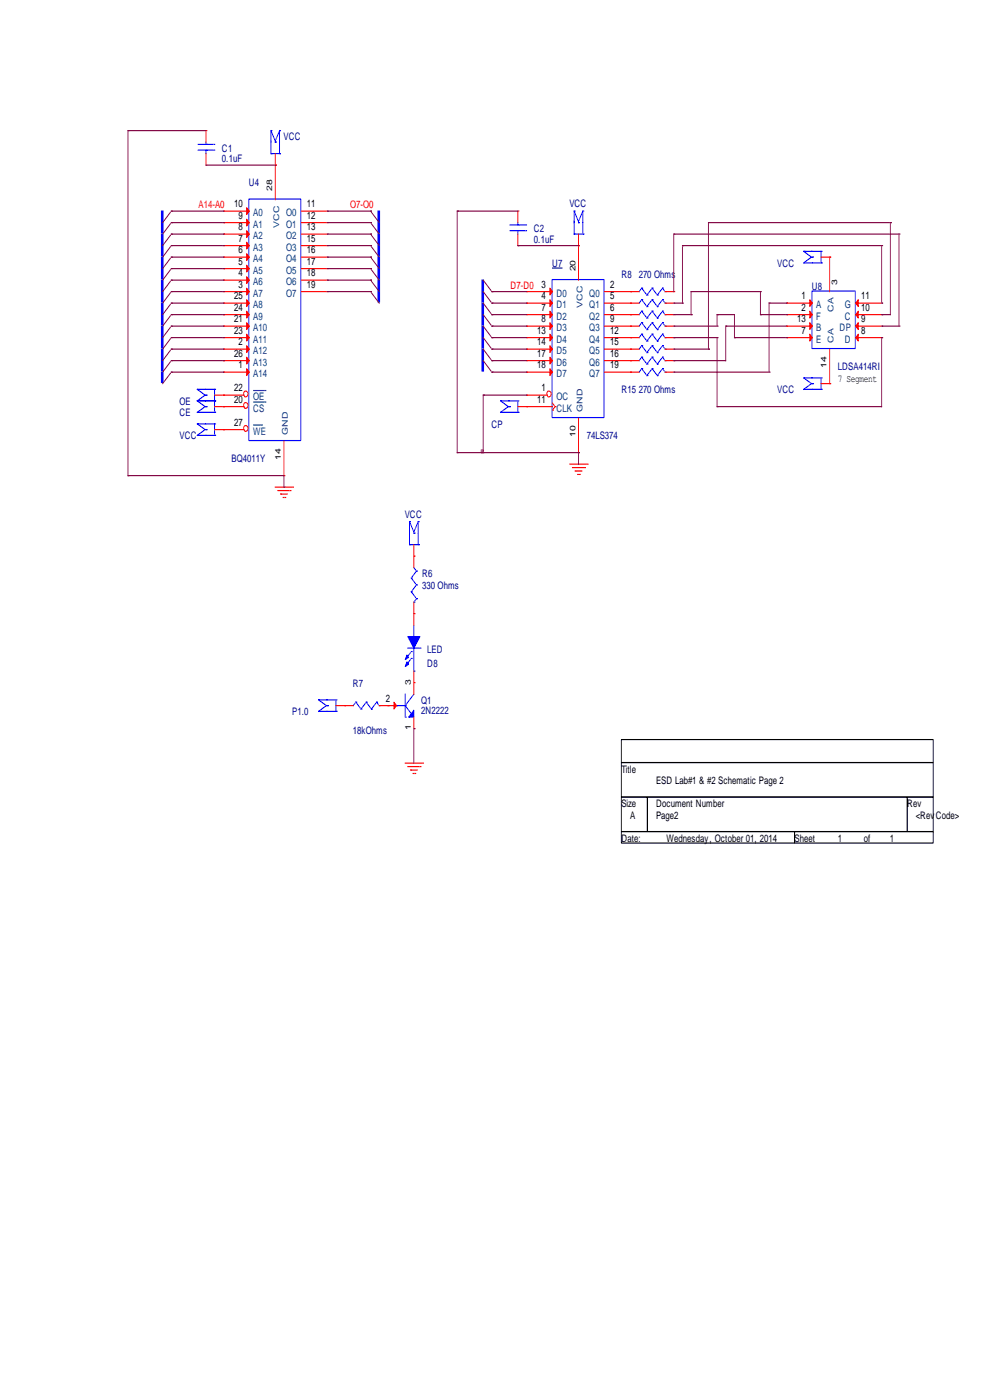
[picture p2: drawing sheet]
<svg xmlns="http://www.w3.org/2000/svg" width="210mm" height="297mm" viewBox="0 0 210 297" stroke-linecap="round" stroke-linejoin="round" font-family="sans-serif">
<path d="M131.8 156.9h66.1v4.9h-66.1zM131.8 161.8h66.1v7.3h-66.1zM131.8 169.1h5.5v7.3h-5.5zM131.8 176.4h36.7v2.5h-36.7zM137.3 169.1h55.1v7.3h-55.1zM168.5 176.4h29.4v2.5h-29.4zM192.4 169.1h5.5v7.3h-5.5z" fill="none" stroke="#000" stroke-width=".21"/>
<path d="M52.8 42.2h11v51.3h-11z" fill="none" stroke="#00f" stroke-width=".21"/>
<g fill="#f00" stroke="#f00" stroke-width=".21">
<path d="M52.3 44.1l.6 .7-.6 .7z"/>
<path d="M52.3 46.5l.6 .7-.6 .8z"/>
<path d="M52.3 48.9l.6 .8-.6 .7z"/>
<path d="M52.3 51.4l.6 .7-.6 .7z"/>
<path d="M52.3 53.8l.6 .7-.6 .8z"/>
<path d="M52.3 56.3l.6 .7-.6 .7z"/>
<path d="M52.3 58.7l.6 .7-.6 .8z"/>
<path d="M52.3 61.1l.6 .8-.6 .7z"/>
<path d="M52.3 63.6l.6 .7-.6 .7z"/>
<path d="M52.3 66l.6 .7-.6 .8z"/>
<path d="M52.3 68.5l.6 .7-.6 .7z"/>
<path d="M52.3 70.9l.6 .7-.6 .8z"/>
<path d="M52.3 73.3l.6 .8-.6 .7z"/>
<path d="M52.3 75.8l.6 .7-.6 .7z"/>
<path d="M52.3 78.2l.6 .7-.6 .8z"/>
</g>
<g fill="none" stroke="#f00" stroke-width=".21">
<path d="M47.4 44.8h.1M47.4 47.2h.1M47.4 49.7h.1M47.4 52.1h.1M47.4 54.5h.1M47.4 57h.1M47.4 59.4h.1M47.5 44.8h5.4M47.5 47.2h5.4M47.5 49.7h5.4M47.5 52.1h5.4M47.5 54.5h5.4"/>
<path d="M47.5 57h5.4M47.5 59.4h5.4M47.4 61.9h.1M47.4 64.3h.1M47.4 66.7h.1M47.4 69.2h.1M47.4 71.6h.1M47.4 74.1h.1M47.4 76.5h.1M47.4 78.9h.1M47.5 61.9h5.4M47.5 64.3h5.4"/>
<path d="M47.5 66.7h5.4M47.5 69.2h5.4M47.5 71.6h5.4M47.5 74.1h5.4M47.5 76.5h5.4M47.5 78.9h5.4"/>
</g>
<path d="M51.9 90.4a.56 .56 0 0 1 .7 .5 .56 .56 0 0 1-.7 .5 .81 .81 0 0 1 0-1z" fill-rule="evenodd" fill="#fff" stroke="#f00" stroke-width=".21"/>
<g fill="none" stroke="#f00" stroke-width=".21">
<path d="M58.4 35h.1M58.4 35.3v7M63.9 44.8h5.3M63.9 47.2h5.3M63.9 49.7h5.3M63.9 52.1h5.3M63.9 54.5h5.3M63.9 57h5.3M63.9 59.4h5.3M69.4 44.8h.1M69.4 47.2h.1M69.4 49.7h.1"/>
<path d="M69.4 52.1h.1M69.4 54.5h.1M69.4 57h.1M69.4 59.4h.1M63.9 61.9h5.3M69.4 61.9h.1M47.4 91.1h.1M47.5 91.1h4.3M60.2 93.6v7.1M60.2 100.9h.1"/>
</g>
<path d="M53.8 90.2h1.5M55.4 90.2h.1" fill="none" stroke="#004080" stroke-width=".21"/>
<path d="M51.9 85.5a.56 .56 0 0 1 .7 .5 .56 .56 0 0 1-.7 .5 .81 .81 0 0 1 0-1z" fill-rule="evenodd" fill="#fff" stroke="#f00" stroke-width=".21"/>
<path d="M47.4 86.3h.1M47.5 86.3h4.3" fill="none" stroke="#f00" stroke-width=".21"/>
<path d="M53.8 85.3h2.2M56.2 85.3h.1" fill="none" stroke="#004080" stroke-width=".21"/>
<path d="M51.9 83a.56 .56 0 0 1 .7 .6 .56 .56 0 0 1-.7 .5 .81 .81 0 0 1 0-1.1z" fill-rule="evenodd" fill="#fff" stroke="#f00" stroke-width=".21"/>
<g fill="none" stroke="#f00" stroke-width=".21">
<path d="M58.4 35h.1M58.4 32.6v2.2M111.7 61.9h.1M111.7 64.3h.1M111.7 66.7h.1M111.7 69.2h.1M111.7 71.6h.1M111.7 74.1h.1M111.7 76.5h.1M111.7 78.9h.1M111.8 61.9h5.4M111.8 64.3h5.4"/>
<path d="M111.8 66.7h5.4M111.8 69.2h5.4M111.8 71.6h5.4M111.8 74.1h5.4M111.8 76.5h5.4M111.8 78.9h5.4M45.5 83.8h1.7M45.5 86.3h1.7M45.5 91.1h1.7M47.4 83.8h.1M47.4 86.3h.1M47.4 91.1h.1"/>
<path d="M47.5 83.8h4.3M58.4 103.3h3.5M58.9 104.1h2.4M59.5 104.8h.1M59.7 104.8h1.3M60 105.5h.2M60.4 105.5h.1M61.5 104.1h.1M62.1 103.3h.1"/>
</g>
<path d="M53.8 82.8h2.2M56.2 82.8h.1" fill="none" stroke="#004080" stroke-width=".21"/>
<g fill="none" stroke="#00f" stroke-width=".21">
<path d="M57.5 27.7h.1M57.5 32.6h.1M57.5 28v4.3M57.5 32.6h1.6M57.5 27.7l.9 2.2 .9-2.2M58.4 30.1h.1M59.3 27.7h.1M59.3 32.6h.1M59.3 28v4.3M117.1 59.3h11v29.3h-11zM41.8 85h.1M41.8 87.5h.1"/>
<path d="M41.8 82.6h.1M41.8 89.9h.1M41.8 92.4h.1M41.8 85l1.7 1.3-1.7 1.2M41.8 82.6l1.7 1.2-1.7 1.2M41.8 89.9l1.7 1.2-1.7 1.3M42 85h3.3M42 87.5h3.3M42 82.6h3.3M42 89.9h3.3M42 92.4h3.3M43.7 86.3h.1"/>
<path d="M43.7 83.8h.1M43.7 91.1h.1M45.5 85h.1M45.5 87.5h.1M45.5 82.6h.1M45.5 89.9h.1M45.5 92.4h.1M45.5 82.6v2.2M45.5 85v2.2M45.5 89.9v2.2"/>
</g>
<path d="M117.1 56.9h2.2" fill="none" stroke="#000080" stroke-width=".21"/>
<g fill="#f00" stroke="#f00" stroke-width=".21">
<path d="M116.6 61.1l.6 .8-.6 .7z"/>
<path d="M116.6 63.6l.6 .7-.6 .7z"/>
<path d="M116.6 66l.6 .7-.6 .8z"/>
<path d="M116.6 68.5l.6 .7-.6 .7z"/>
<path d="M116.6 70.9l.6 .7-.6 .8z"/>
<path d="M116.6 73.3l.6 .8-.6 .7z"/>
<path d="M116.6 75.8l.6 .7-.6 .7z"/>
<path d="M116.6 78.2l.6 .7-.6 .8z"/>
</g>
<path d="M116.2 83a.56 .56 0 0 1 .7 .6 .56 .56 0 0 1-.7 .5 .81 .81 0 0 1 0-1.1z" fill-rule="evenodd" fill="#fff" stroke="#f00" stroke-width=".21"/>
<g fill="none" stroke="#f00" stroke-width=".21">
<path d="M43.7 27.7h.1M43.7 35h.1M43.7 28v2.1M43.7 32.6v2.2M109.8 44.8h.1M109.8 52.1h.1M109.8 45v2.2M109.8 49.7v2.2M122.7 52.1h.1M122.7 49.7v2.2M122.7 52.3v7.1M174.1 54.5h1.7"/>
<path d="M176 54.5h.1M176 54.8v7.1M128.2 61.9h5.3M128.2 64.3h5.3M128.2 66.7h5.3M128.2 69.2h5.3M128.2 71.6h5.3M128.2 74.1h5.3M128.2 76.5h5.3M128.2 78.9h5.3M133.7 61.9h.1M133.7 64.3h.1"/>
<path d="M133.7 66.7h.1M133.7 69.2h.1M133.7 71.6h.1M133.7 74.1h.1M133.7 76.5h.1M133.7 78.9h.1M133.9 61.9h1.7M133.9 64.3h1.7M133.9 66.7h1.7M133.9 69.2h1.7M133.9 71.6h1.7M133.9 74.1h1.7"/>
<path d="M133.9 76.5h1.7M133.9 78.9h1.7M141.1 61.9h1.6M141.1 64.3h1.6M141.1 66.7h1.6M141.1 69.2h1.6M141.1 71.6h1.6M141.1 74.1h1.6M141.1 76.5h1.6M141.1 78.9h1.6M142.9 61.9h.1M142.9 64.3h.1"/>
<path d="M142.9 66.7h.1M142.9 69.2h.1M142.9 71.6h.1M142.9 74.1h.1M142.9 76.5h.1M142.9 78.9h.1M166.8 64.3h.1M166.8 66.7h.1M166.8 69.2h.1M166.8 71.6h.1M167 64.3h5.3M167 66.7h5.3"/>
<path d="M167 69.2h5.3M167 71.6h5.3M176 74.1v7M181.5 64.3h5.3M181.5 66.7h5.3M181.5 69.2h5.3M181.5 71.6h5.3M187 71.6h.1M187 69.2h.1M187 66.7h.1M187 64.3h.1M109.8 86.3h1.7"/>
<path d="M111.7 83.8h.1M111.7 86.3h.1M111.8 83.8h4.3M111.8 86.3h5.4M117.2 87h.1M117.2 85.5l.3 .5M117.7 86.3h.1M117.7 86.3l-.3 .5M120.9 98.5h3.4M121.4 99.2h2.4M122 99.9h.1M122.1 99.9h1.3"/>
<path d="M122.7 96h.1M122.7 88.7v7.1M124 99.2h.1M124.5 98.5h.1M174.1 81.4h1.7M176 81.4h.1M87.8 118h.1M87.8 115.5v2.2M87.8 118.2v2.2M122.5 100.7h.2M122.9 100.7h.1M87.8 130.2h.1"/>
<path d="M87.8 127.7v2.2M87.8 130.4v2.2M71.2 149.7h1.7M73.1 149.7h.1M73.3 149.7h1.6M80.4 149.7h1.7M82.3 149.7h.1M82.5 149.7h1.6M87.8 144.8h.1M87.8 154.6h.1M87.8 142.4v2.2M87.8 145.1v2.2"/>
<path d="M87.8 152.1v2.2M85.9 161.9h3.5M86.5 162.6h2.4M87 163.4h.1M87.2 163.4h1.3M87.6 164.1h.2M88 164.1h.1M89.1 162.6h.1M89.6 161.9h.1"/>
</g>
<path d="M34.4 44.7v36.6M80.3 44.7v19.5M102.4 59.3v19.5" fill="none" stroke="#00f" stroke-width=".63" stroke-linecap="butt"/>
<g fill="none" stroke="#800040" stroke-width=".21">
<path d="M27.1 27.7h.1M27.1 27.7v73M27.3 27.7h16.4M43.7 35h14.5M58.4 35h.1M36.1 57.2l-1.6 2.2M36.1 54.8l-1.6 2.2M36.1 52.3l-1.6 2.2M36.1 49.9l-1.6 2.2M36.1 47.5l-1.6 2.2M36.1 45l-1.6 2.2M36.1 59.7l-1.6 2.2"/>
<path d="M36.3 57h.1M36.3 54.5h.1M36.3 52.1h.1M36.3 49.7h.1M36.3 47.2h.1M36.3 44.8h.1M36.3 59.4h.1M36.3 59.4h10.9M36.3 57h10.9M36.3 54.5h10.9M36.3 52.1h10.9M36.3 49.7h10.9"/>
<path d="M36.3 47.2h10.9M36.3 44.8h10.9M47.4 59.4h.1M47.4 57h.1M47.4 54.5h.1M47.4 52.1h.1M47.4 49.7h.1M47.4 47.2h.1M47.4 44.8h.1M69.4 59.4h9M69.4 57h9M69.4 54.5h9"/>
<path d="M69.4 52.1h9M69.4 49.7h9M69.4 47.2h9M69.4 44.8h9M78.6 47.2h.1M78.6 44.8h.1M78.6 59.4h.1M78.6 57h.1M78.6 54.5h.1M78.6 52.1h.1M78.6 49.7h.1M78.8 59.7l1.6 2.2"/>
<path d="M78.8 57.2l1.6 2.2M78.8 54.8l1.6 2.2M78.8 52.3l1.6 2.2M78.8 49.9l1.6 2.2M78.8 47.5l1.6 2.2M78.8 45l1.6 2.2M97 44.8h.1M97 45v51M97.1 44.8h12.7M102.5 59.4l1.6 2.2M109.8 52.1h.1M110 52.1h12.7"/>
<path d="M142.9 49.7h.1M142.9 49.7h47.6M142.9 49.9v12M144.7 52.1h.1M144.7 52.1h42.1M144.7 52.3v12M187 52.1h.1M187 52.1v12M188.7 47.2h-38.5v26.6M188.8 47.2h.1M188.8 47.5v19.2h-1.6M190.7 49.7h.1"/>
<path d="M190.7 49.7v19.2M36.1 76.8l-1.6 2.1M36.1 74.3l-1.6 2.2M36.1 71.9l-1.6 2.2M36.1 69.4l-1.6 2.2M36.1 67l-1.6 2.2M36.1 64.6l-1.6 2.1M36.1 62.1l-1.6 2.2M36.1 79.2l-1.6 2.2M36.3 76.5h.1M36.3 74.1h.1M36.3 71.6h.1"/>
<path d="M36.3 69.2h.1M36.3 66.7h.1M36.3 64.3h.1M36.3 61.9h.1M36.3 78.9h.1M36.3 78.9h10.9M36.3 76.5h10.9M36.3 74.1h10.9M36.3 71.6h10.9M36.3 69.2h10.9M36.3 66.7h10.9M36.3 64.3h10.9"/>
<path d="M36.3 61.9h10.9M47.4 78.9h.1M47.4 76.5h.1M47.4 74.1h.1M47.4 71.6h.1M47.4 69.2h.1M47.4 66.7h.1M47.4 64.3h.1M47.4 61.9h.1M69.4 61.9h9M78.6 61.9h.1M78.8 62.1l1.6 2.2"/>
<path d="M102.5 74.1l1.6 2.2M102.5 71.6l1.6 2.2M102.5 69.2l1.6 2.2M102.5 66.7l1.6 2.2M102.5 64.3l1.6 2.2M102.5 61.9l1.6 2.2M102.5 76.5l1.6 2.2M104.3 61.9h.1M104.3 78.9h.1M104.3 76.5h.1M104.3 74.1h.1M104.3 71.6h.1"/>
<path d="M104.3 69.2h.1M104.3 66.7h.1M104.3 64.3h.1M104.5 78.9h7.2M104.5 76.5h7.2M104.5 74.1h7.2M104.5 71.6h7.2M104.5 69.2h7.2M104.5 66.7h7.2M104.5 64.3h7.2M104.5 61.9h7.2M142.9 76.5h.1"/>
<path d="M142.9 71.6h.1M142.9 78.9h20M142.9 74.1h7.2M142.9 69.2h9M142.9 66.7h3.5M142.9 64.3h1.7M143.1 71.6h9M144.7 64.3h.1M146.6 66.7h.1M150.2 74.1h.1M152.1 71.6h.1M152.1 66.7h.1"/>
<path d="M152.1 69.2h.1M152.1 67v2.2M152.1 71.9v14.4M152.3 66.7h3.5v4.7M153.9 69.2h.1M153.9 69.4v7.1h-10.8M154.1 69.2h12.7M155.8 71.6h.1M155.8 71.6h10.8M161.1 61.9h-14.5v4.6M161.3 66.7h.1M161.3 61.9h.1"/>
<path d="M161.3 66.7h5.3M161.3 61.9v4.6M163.1 78.9h.1M163.1 64.3h.1M163.1 64.3h3.5M163.1 64.6v14.3M166.8 64.3h.1M166.8 71.6h.1M166.8 66.7h.1M187 66.7h.1M187 71.6h.1M187 64.3h.1"/>
<path d="M187 69.2h.1M187 71.9v14.4h-34.7M187.2 69.2h3.5M190.7 69.2h.1M97 96h.1M97.1 96h5.4M102.5 83.8h.1M102.5 96h.1M102.5 84.1v11.9M102.7 83.8h9M102.7 96h20M122.7 96h.1"/>
<path d="M122.7 96.3v2.2M152.1 86.3h.1M27.1 100.9h.1M27.3 100.9h32.9v2.2M60.2 103.3h.1M87.8 154.6h.1M87.8 154.8v7.1"/>
</g>
<g fill="none" stroke="#00f" stroke-width=".21">
<path d="M42 31.9h3.2M42 30.6h3.2M43.7 30.6h.1M43.7 31.9h.1M43.7 30.1v.3M43.7 32.1v.5M45.3 31.9h.1M45.3 30.6h.1M108.2 48.9h3.1M108.2 47.7h3.1M109.8 47.7h.1M109.8 48.9h.1"/>
<path d="M109.8 47.2v.3M109.8 49.2v.5M111.5 48.9h.1M111.5 47.7h.1M121.8 44.8h.1M121.8 49.7h.1M121.8 45v4.4M121.8 49.7h1.6M121.8 44.8l.9 2.2 .9-2.2M122.7 47.2h.1M123.6 44.8h.1M123.6 49.7h.1"/>
<path d="M123.6 45v4.4M170.5 53.3h.1M170.5 55.8h.1M170.5 53.3l1.6 1.2-1.6 1.3M170.6 53.3h3.4M170.6 55.8h3.4M172.3 54.5h.1M174.1 53.3h.1M174.1 55.8h.1M174.1 53.3v2.2M135.9 61.4l-.3 .5M135.9 63.8l-.3 .5"/>
<path d="M135.9 66.3l-.3 .4M135.9 68.7l-.3 .5M135.9 71.1l-.3 .5M135.9 73.6l-.3 .5M135.9 76l-.3 .5M135.9 78.5l-.3 .4M136.1 61.1h.1M136.1 63.6h.1M136.1 66h.1M136.1 68.5h.1M136.1 70.9h.1M136.1 73.3h.1"/>
<path d="M136.1 75.8h.1M136.1 78.2h.1M136.1 61.1l.9 1.3M136.1 63.6l.9 1.2M136.1 66l.9 1.2M136.1 68.5l.9 1.2M136.1 70.9l.9 1.2M136.1 73.3l.9 1.3M136.1 75.8l.9 1.2M136.1 78.2l.9 1.2M137.2 62.6h.1M137.2 65h.1"/>
<path d="M137.2 67.5h.1M137.2 69.9h.1M137.2 72.4h.1M137.2 74.8h.1M137.2 77.2h.1M137.2 79.7h.1M138.1 61.4l-.9 1.2M138.1 63.8l-.9 1.2M138.1 66.3l-.9 1.2M138.1 68.7l-.9 1.2M138.1 71.1l-.9 1.3M138.1 73.6l-.9 1.2"/>
<path d="M138.1 76l-.9 1.2M138.1 78.5l-.9 1.2M138.3 61.1h.1M138.3 63.6h.1M138.3 66h.1M138.3 68.5h.1M138.3 70.9h.1M138.3 73.3h.1M138.3 75.8h.1M138.3 78.2h.1M138.3 61.1l.9 1.3M138.3 63.6l.9 1.2"/>
<path d="M138.3 66l.9 1.2M138.3 68.5l.9 1.2M138.3 70.9l.9 1.2M138.3 73.3l.9 1.3M138.3 75.8l.9 1.2M138.3 78.2l.9 1.2M139.4 62.6h.1M139.4 65h.1M139.4 67.5h.1M139.4 69.9h.1M139.4 72.4h.1M139.4 74.8h.1"/>
<path d="M139.4 77.2h.1M139.4 79.7h.1M140.3 61.4l-.9 1.2M140.3 63.8l-.9 1.2M140.3 66.3l-.9 1.2M140.3 68.7l-.9 1.2M140.3 71.1l-.9 1.3M140.3 73.6l-.9 1.2M140.3 76l-.9 1.2M140.3 78.5l-.9 1.2M140.5 61.1h.1M140.5 63.6h.1"/>
<path d="M140.5 66h.1M140.5 68.5h.1M140.5 70.9h.1M140.5 73.3h.1M140.5 75.8h.1M140.5 78.2h.1M140.5 61.1l.4 .5M140.5 63.6l.4 .5M140.5 66l.4 .5M140.5 68.5l.4 .4M140.5 70.9l.4 .5M140.5 73.3l.4 .5"/>
<path d="M140.5 75.8l.4 .5M140.5 78.2l.4 .5M141.1 61.9h.1M141.1 64.3h.1M141.1 66.7h.1M141.1 69.2h.1M141.1 71.6h.1M141.1 74.1h.1M141.1 76.5h.1M141.1 78.9h.1M172.2 61.7h9.2v12.2h-9.2zM106.2 85h.1"/>
<path d="M106.2 87.5h.1M106.2 85l1.6 1.3-1.6 1.2M106.3 85h3.3M106.3 87.5h3.3M108 86.3h.1M109.8 85h.1M109.8 87.5h.1M109.8 85v2.2M170.5 80.2h.1M170.5 82.6h.1M170.5 80.2l1.6 1.2-1.6 1.2M170.6 80.2h3.4"/>
<path d="M170.6 82.6h3.4M172.3 81.4h.1M174.1 80.2h.1M174.1 82.6h.1M174.1 80.2v2.2M86.9 110.7h.1M86.9 115.5h.1M86.9 110.9v4.4M86.9 115.5h1.6M86.9 110.7l.9 2.2 .9-2.2M87.8 113.1h.1M88.7 110.7h.1"/>
<path d="M88.7 115.5h.1M88.7 110.9v4.4M86.5 137.5h2.4M87 138.5l-.9 1.2M87 139.9l-.9 1.3M87.2 138.2h.1M87.2 139.7h.1M87.2 122.6h.1M87.2 125.5h.1M87.2 122.6l.9 1.2M87.2 125.5l.9 1.3M87.8 135.1h.1"/>
<path d="M87.8 127.7h.1M87.8 132.6v2.2M87.8 137.5v4.6M87.8 120.4l.3 .5M88.3 121.2h.1M88.3 124.1h.1M88.3 127h.1M88.3 121.2l-.9 1.2M88.3 124.1l-.9 1.2M88.3 127l-.3 .5M89.1 137.5h.1M67.6 148.5h.1"/>
<path d="M67.6 150.9h.1M67.6 148.5l1.6 1.2-1.6 1.2M67.8 148.5h3.3M67.8 150.9h3.3M69.4 149.7h.1M71.2 148.5h.1M71.2 150.9h.1M71.2 148.5v2.2M75.3 149.2l-.4 .5M75.5 149h.1M75.5 149l.9 1.2M76.6 150.4h.1"/>
<path d="M77.5 149.2l-.9 1.2M77.7 149h.1M77.7 149l.9 1.2M78.8 150.4h.1M79.7 149.2l-.9 1.2M79.9 149h.1M79.9 149l.3 .5M80.4 149.7h.1M84.1 149.7h.1M84.3 149.7h1.6M85.9 149.7h.1M85.9 152.1h.1"/>
<path d="M85.9 149.7l1.1 1.5M85.9 147.3v4.6M87.2 151.4h.1M87.8 142.4h.1M87.8 147.3l-1.7 2.2"/>
</g>
<path d="M102 95.4l.5 .1a.47 .47 0 0 1-.3 .6l-.2-.2z" fill-rule="evenodd" fill="#f0f" stroke="#f0f" stroke-width=".21"/>
<g fill="#f00" stroke="#f00" stroke-width=".21">
<path d="M171.7 63.6l.6 .7-.6 .7z"/>
<path d="M171.7 66l.6 .7-.6 .8z"/>
<path d="M171.7 68.5l.6 .7-.6 .7z"/>
<path d="M171.7 70.9l.6 .7-.6 .8z"/>
<path d="M182 70.9v1.5l-.5-.8z"/>
<path d="M182 68.5v1.4l-.5-.7z"/>
<path d="M182 66v1.5l-.5-.8z"/>
<path d="M182 63.6v1.4l-.5-.7z"/>
<path d="M83.6 149l.5 .7-.5 .7z"/>
</g>
<g fill="#00f" stroke="#00f" stroke-width=".21">
<path d="M86.5 135.1h2.6l-1.3 2.4z" fill-rule="evenodd"/>
<path d="M86.3 140.4l.4 .5-.8 .5z" fill-rule="evenodd"/>
<path d="M86.3 139l.4 .5-.8 .4z" fill-rule="evenodd"/>
<path d="M87.8 150.7v1.4h-1.1z" fill-rule="evenodd"/>
</g>
<g font-size="2.2" fill="#000080">
<text x="60.1" y="29.8">VCC</text>
<text x="47.1" y="34.4">0.1uF</text>
<text x="47.1" y="32.2">C1</text>
<text x="52.8" y="39.5">U4</text>
<text x="120.8" y="43.9">VCC</text>
<text x="113.2" y="51.5">0.1uF</text>
<text x="113.2" y="49.3">C2</text>
<text x="117.1" y="56.6">U7</text>
<text x="131.8" y="59.1">R8</text>
<text x="135.5" y="59.1">270 Ohms</text>
<text x="164.9" y="56.6">VCC</text>
<text x="172.2" y="61.5">U8</text>
<text x="131.8" y="83.5">R15</text>
<text x="135.5" y="83.5">270 Ohms</text>
<text x="164.9" y="83.5">VCC</text>
<text x="177.7" y="78.6">LDSA414RI</text>
<text x="38.1" y="88.3">CE</text>
<text x="38.1" y="85.9">OE</text>
<text x="38.1" y="93.2">VCC</text>
<text x="104.2" y="90.8">CP</text>
<text x="124.4" y="93.2">74LS374</text>
<text x="49.1" y="98.1">BQ4011Y</text>
<text x="85.9" y="109.8">VCC</text>
<text x="89.5" y="122.5">R6</text>
<text x="89.5" y="124.9">330 Ohms</text>
<text x="90.6" y="141.5">D8</text>
<text x="90.6" y="138.6">LED</text>
<text x="74.8" y="145.7">R7</text>
<text x="89.3" y="149.3">Q1</text>
<text x="62" y="151.8">P1.0</text>
<text x="74.8" y="155.7">18kOhms</text>
<text x="89.3" y="151.5">2N2222</text>
</g>
<g font-size="2.2" fill="#f00">
<text x="42.1" y="44.2">A14-A0</text>
<text x="74.3" y="44.2">O7-O0</text>
<text x="108.3" y="61.3">D7-D0</text>
</g>
<g font-size="2.2">
<text x="49.7" y="43.9">10</text>
<text x="50.6" y="46.4">9</text>
<text x="65.1" y="43.9">11</text>
<text x="65.1" y="46.4">12</text>
<text x="50.6" y="48.8">8</text>
<text x="50.6" y="51.3">7</text>
<text x="50.6" y="53.7">6</text>
<text x="65.1" y="48.8">13</text>
<text x="65.1" y="51.3">15</text>
<text x="65.1" y="53.7">16</text>
<text x="50.6" y="56.1">5</text>
<text x="50.6" y="58.6">4</text>
<text x="65.1" y="56.1">17</text>
<text x="65.1" y="58.6">18</text>
<text x="49.7" y="63.5">25</text>
<text x="49.7" y="65.9">24</text>
<text x="50.6" y="61">3</text>
<text x="65.1" y="61">19</text>
<text x="114.9" y="61">3</text>
<text x="114.9" y="63.5">4</text>
<text x="114.9" y="65.9">7</text>
<text x="129.4" y="61">2</text>
<text x="129.4" y="63.5">5</text>
<text x="129.4" y="65.9">6</text>
<text x="170" y="63.5">1</text>
<text x="170" y="65.9">2</text>
<text x="182.7" y="65.9">10</text>
<text x="182.7" y="63.5">11</text>
<text x="49.7" y="68.3">21</text>
<text x="49.7" y="70.8">23</text>
<text x="114" y="70.8">13</text>
<text x="114.9" y="68.3">8</text>
<text x="129.4" y="68.3">9</text>
<text x="129.4" y="70.8">12</text>
<text x="169.1" y="68.3">13</text>
<text x="170" y="70.8">7</text>
<text x="182.7" y="70.8">8</text>
<text x="182.7" y="68.3">9</text>
<text x="49.7" y="75.7">26</text>
<text x="50.6" y="73.2">2</text>
<text x="114" y="73.2">14</text>
<text x="114" y="75.7">17</text>
<text x="129.4" y="73.2">15</text>
<text x="129.4" y="75.7">16</text>
<text x="49.7" y="83">22</text>
<text x="50.6" y="78.1">1</text>
<text x="114" y="78.1">18</text>
<text x="114.9" y="83">1</text>
<text x="129.4" y="78.1">19</text>
<text x="177.7" y="81">7 Segment</text>
<text x="49.7" y="85.4">20</text>
<text x="114" y="85.4">11</text>
<text x="49.7" y="90.3">27</text>
<text x="81.8" y="148.8">2</text>
<text x="131.8" y="164">Title</text>
<text x="139.1" y="166.4">ESD Lab#1 &amp; #2 Schematic Page 2</text>
<text x="131.8" y="171.3">Size</text>
<text x="133.6" y="173.7">A</text>
<text x="139.1" y="171.3">Document Number</text>
<text x="139.1" y="173.7">Page2</text>
<text x="192.4" y="171.3">Rev</text>
<text x="194.3" y="173.7">&lt;RevCode&gt;</text>
<text x="131.8" y="178.6">Date:</text>
<text x="141.3" y="178.6">Wednesday, October 01, 2014</text>
<text x="168.5" y="178.6">Sheet</text>
<text x="177.7" y="178.6">1</text>
<text x="183.2" y="178.6">of</text>
<text x="188.7" y="178.6">1</text>
</g>
<g font-size="2.2" fill="#004080">
<text x="53.7" y="45.9">A0</text>
<text x="60.7" y="45.9">O0</text>
<text x="53.7" y="48.3">A1</text>
<text x="53.7" y="50.8">A2</text>
<text x="53.7" y="53.2">A3</text>
<text x="60.7" y="48.3">O1</text>
<text x="60.7" y="50.8">O2</text>
<text x="60.7" y="53.2">O3</text>
<text x="53.7" y="55.6">A4</text>
<text x="53.7" y="58.1">A5</text>
<text x="60.7" y="55.6">O4</text>
<text x="60.7" y="58.1">O5</text>
<text x="53.7" y="60.5">A6</text>
<text x="53.7" y="63">A7</text>
<text x="53.7" y="65.4">A8</text>
<text x="60.7" y="60.5">O6</text>
<text x="60.7" y="63">O7</text>
<text x="118" y="63">D0</text>
<text x="118" y="65.4">D1</text>
<text x="125" y="63">Q0</text>
<text x="125" y="65.4">Q1</text>
<text x="173.1" y="65.4">A</text>
<text x="179.2" y="65.4">G</text>
<text x="53.7" y="67.8">A9</text>
<text x="53.7" y="70.3">A10</text>
<text x="118" y="67.8">D2</text>
<text x="118" y="70.3">D3</text>
<text x="125" y="67.8">Q2</text>
<text x="125" y="70.3">Q3</text>
<text x="173.1" y="67.8">F</text>
<text x="173.1" y="70.3">B</text>
<text x="178.1" y="70.3">DP</text>
<text x="179.2" y="67.8">C</text>
<text x="53.7" y="72.7">A11</text>
<text x="53.7" y="75.2">A12</text>
<text x="53.7" y="77.6">A13</text>
<text x="118" y="72.7">D4</text>
<text x="118" y="75.2">D5</text>
<text x="118" y="77.6">D6</text>
<text x="125" y="72.7">Q4</text>
<text x="125" y="75.2">Q5</text>
<text x="125" y="77.6">Q6</text>
<text x="173.1" y="72.7">E</text>
<text x="179.2" y="72.7">D</text>
<text x="53.7" y="80">A14</text>
<text x="118" y="80">D7</text>
<text x="125" y="80">Q7</text>
<text x="53.7" y="87.4">CS</text>
<text x="53.7" y="84.9">OE</text>
<text x="118" y="84.9">OC</text>
<text x="118" y="87.4">CLK</text>
<text x="53.7" y="92.2">WE</text>
</g>
<g font-size="1.7">
<text x="57.7" y="40.5" transform="rotate(-90 57.7 40.5)">28</text>
<text x="122" y="57.6" transform="rotate(-90 122 57.6)">20</text>
<text x="177.5" y="60.5" transform="rotate(-90 177.5 60.5)">3</text>
<text x="175.3" y="78.1" transform="rotate(-90 175.3 78.1)">14</text>
<text x="122" y="92.7" transform="rotate(-90 122 92.7)">10</text>
<text x="59.6" y="97.6" transform="rotate(-90 59.6 97.6)">14</text>
<text x="87.1" y="145.4" transform="rotate(-90 87.1 145.4)">3</text>
<text x="87.1" y="154.9" transform="rotate(-90 87.1 154.9)">1</text>
</g>
<g font-size="1.7" fill="#004080">
<text x="59.2" y="48.3" transform="rotate(-90 59.2 48.3)">VCC</text>
<text x="123.5" y="65.4" transform="rotate(-90 123.5 65.4)">VCC</text>
<text x="176.8" y="66.1" transform="rotate(-90 176.8 66.1)">CA</text>
<text x="176.8" y="72.7" transform="rotate(-90 176.8 72.7)">CA</text>
<text x="123.5" y="87.4" transform="rotate(-90 123.5 87.4)">GND</text>
<text x="61" y="92.2" transform="rotate(-90 61 92.2)">GND</text>
</g>
</svg>
